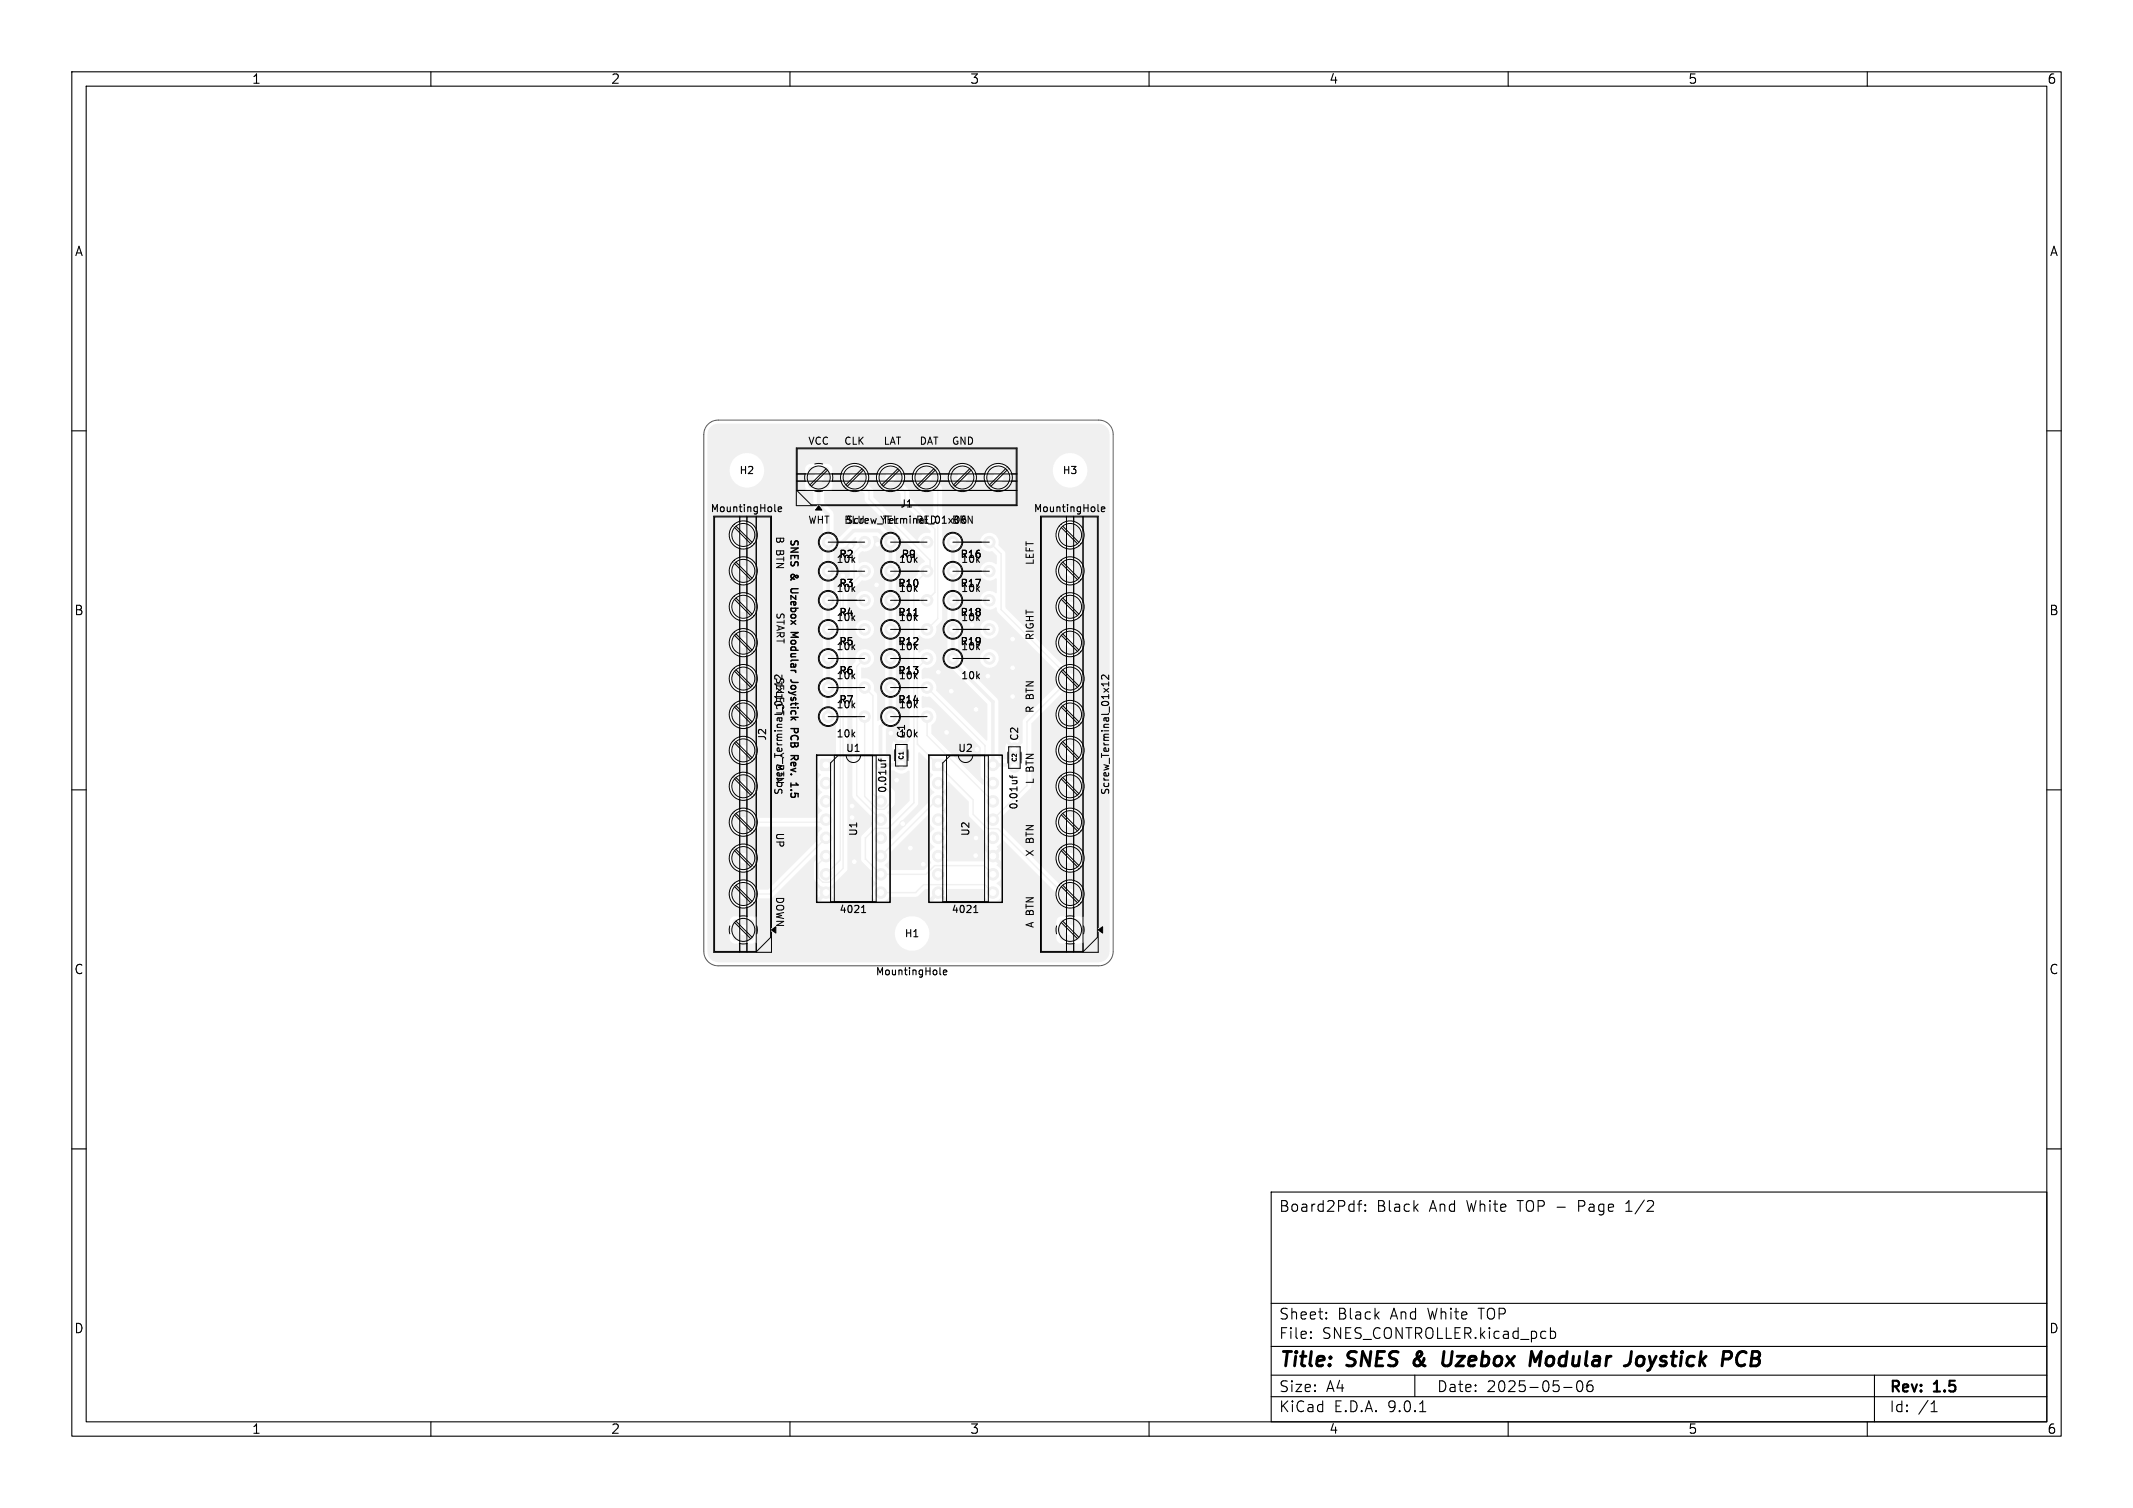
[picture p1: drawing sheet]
<svg xmlns="http://www.w3.org/2000/svg" width="297mm" height="210mm" viewBox="0 0 297 210" stroke-linecap="round" stroke-linejoin="round" font-family="sans-serif">
<g fill="#f0f0f0" stroke="#f0f0f0" stroke-width=".14">
<path d="M102.2 128.2l2.4-.1 .2 .1 .1 .2-.1 2.4-.2 .1-2.4-.1-.1-.1z"/>
<path d="M129.9 105.8l.2-.1 1.3 .1v.2v1.2l-.2 .1-1.3-.1-.1-.1z"/>
<path d="M147.7 128.2l2.4-.1 .2 .1 .1 .2-.1 2.4-.2 .1-2.4-.1-.1-2.4z"/>
<path d="M112.7 65.2l.1-.1 2.5 .1 .1 .2-.1 2.4-2.5 .1-.1-.1-.1-2.4z"/>
<path d="M114.3 105.8l.2-.1 1.2 .1 .1 .2-.1 1.2-.1 .1-1.3-.1-.1-.1z"/>
<circle cx="124" cy="75.5" r=".8"/>
<circle cx="129.1" cy="75.5" r=".8"/>
<circle cx="124" cy="83.6" r=".8"/>
<circle cx="129.1" cy="83.6" r=".8"/>
<circle cx="132.7" cy="87.6" r=".8"/>
<circle cx="137.8" cy="87.6" r=".8"/>
<circle cx="103.5" cy="124.5" r="1.4"/>
<circle cx="103.5" cy="119.5" r="1.4"/>
<circle cx="103.5" cy="114.5" r="1.4"/>
<circle cx="103.5" cy="109.5" r="1.4"/>
<circle cx="103.5" cy="104.5" r="1.4"/>
<circle cx="103.5" cy="99.5" r="1.4"/>
<circle cx="103.5" cy="94.5" r="1.4"/>
<circle cx="103.5" cy="89.5" r="1.4"/>
<circle cx="103.5" cy="84.5" r="1.4"/>
<circle cx="103.5" cy="79.5" r="1.4"/>
<circle cx="103.5" cy="74.5" r="1.4"/>
<circle cx="130.6" cy="109.1" r=".8"/>
<circle cx="130.6" cy="111.6" r=".8"/>
<circle cx="130.6" cy="114.1" r=".8"/>
<circle cx="130.6" cy="116.7" r=".8"/>
<circle cx="130.6" cy="119.2" r=".8"/>
<circle cx="130.6" cy="121.8" r=".8"/>
<circle cx="130.6" cy="124.3" r=".8"/>
<circle cx="138.3" cy="124.3" r=".8"/>
<circle cx="138.3" cy="121.8" r=".8"/>
<circle cx="138.3" cy="119.2" r=".8"/>
<circle cx="138.3" cy="116.7" r=".8"/>
<circle cx="138.3" cy="114.1" r=".8"/>
<circle cx="138.3" cy="111.6" r=".8"/>
<circle cx="138.3" cy="109.1" r=".8"/>
<circle cx="138.3" cy="106.5" r=".8"/>
<circle cx="132.7" cy="91.7" r=".8"/>
<circle cx="137.8" cy="91.7" r=".8"/>
<circle cx="115.3" cy="95.7" r=".8"/>
<circle cx="120.4" cy="95.7" r=".8"/>
<circle cx="132.7" cy="75.5" r=".8"/>
<circle cx="137.8" cy="75.5" r=".8"/>
<circle cx="115.3" cy="79.5" r=".8"/>
<circle cx="120.4" cy="79.5" r=".8"/>
<circle cx="149" cy="124.5" r="1.4"/>
<circle cx="149" cy="119.5" r="1.4"/>
<circle cx="149" cy="114.5" r="1.4"/>
<circle cx="149" cy="109.5" r="1.4"/>
<circle cx="149" cy="104.5" r="1.4"/>
<circle cx="149" cy="99.5" r="1.4"/>
<circle cx="149" cy="94.5" r="1.4"/>
<circle cx="149" cy="89.5" r="1.4"/>
<circle cx="149" cy="84.5" r="1.4"/>
<circle cx="149" cy="79.5" r="1.4"/>
<circle cx="149" cy="74.5" r="1.4"/>
<circle cx="115.3" cy="75.5" r=".8"/>
<circle cx="120.4" cy="75.5" r=".8"/>
<circle cx="124" cy="79.5" r=".8"/>
<circle cx="129.1" cy="79.5" r=".8"/>
<circle cx="119" cy="66.5" r="1.4"/>
<circle cx="124" cy="66.5" r="1.4"/>
<circle cx="129" cy="66.5" r="1.4"/>
<circle cx="134" cy="66.5" r="1.4"/>
<circle cx="139" cy="66.5" r="1.4"/>
<circle cx="124" cy="95.7" r=".8"/>
<circle cx="129.1" cy="95.7" r=".8"/>
<circle cx="115.3" cy="99.8" r=".8"/>
<circle cx="120.4" cy="99.8" r=".8"/>
<circle cx="124" cy="87.6" r=".8"/>
<circle cx="129.1" cy="87.6" r=".8"/>
<circle cx="115.3" cy="87.6" r=".8"/>
<circle cx="120.4" cy="87.6" r=".8"/>
<circle cx="115" cy="109.1" r=".8"/>
<circle cx="115" cy="111.6" r=".8"/>
<circle cx="115" cy="114.1" r=".8"/>
<circle cx="115" cy="116.7" r=".8"/>
<circle cx="115" cy="119.2" r=".8"/>
<circle cx="115" cy="121.8" r=".8"/>
<circle cx="115" cy="124.3" r=".8"/>
<circle cx="122.6" cy="124.3" r=".8"/>
<circle cx="122.6" cy="121.8" r=".8"/>
<circle cx="122.6" cy="119.2" r=".8"/>
<circle cx="122.6" cy="116.7" r=".8"/>
<circle cx="122.6" cy="114.1" r=".8"/>
<circle cx="122.6" cy="111.6" r=".8"/>
<circle cx="122.6" cy="109.1" r=".8"/>
<circle cx="122.6" cy="106.5" r=".8"/>
<circle cx="125.5" cy="106.4" r=".8"/>
<circle cx="125.5" cy="103.9" r=".8"/>
<circle cx="141.2" cy="106.7" r=".8"/>
<circle cx="141.3" cy="104.2" r=".8"/>
<circle cx="124" cy="91.7" r=".8"/>
<circle cx="129.1" cy="91.7" r=".8"/>
<circle cx="115.3" cy="91.7" r=".8"/>
<circle cx="120.4" cy="91.7" r=".8"/>
<circle cx="115.3" cy="83.6" r=".8"/>
<circle cx="120.4" cy="83.6" r=".8"/>
<circle cx="132.7" cy="83.6" r=".8"/>
<circle cx="137.8" cy="83.6" r=".8"/>
<circle cx="124" cy="99.8" r=".8"/>
<circle cx="129.1" cy="99.8" r=".8"/>
<circle cx="132.7" cy="79.5" r=".8"/>
<circle cx="137.8" cy="79.5" r=".8"/>
<circle cx="122.2" cy="75.8" r=".4"/>
<circle cx="118.6" cy="113.9" r=".4"/>
<circle cx="118.6" cy="112.2" r=".4"/>
<circle cx="131.8" cy="102" r=".4"/>
<circle cx="128.6" cy="120.4" r=".4"/>
<circle cx="117.4" cy="80.2" r=".4"/>
<circle cx="126.7" cy="118.1" r=".4"/>
<circle cx="118.5" cy="76" r=".4"/>
<circle cx="135.8" cy="119.2" r=".4"/>
<circle cx="125.7" cy="114.7" r=".4"/>
<circle cx="124.9" cy="108.7" r=".4"/>
<circle cx="141" cy="97" r=".4"/>
<circle cx="135.9" cy="116.7" r=".4"/>
<circle cx="141" cy="93" r=".4"/>
<circle cx="136.1" cy="104.4" r=".4"/>
<circle cx="118.9" cy="120" r=".4"/>
<circle cx="137.6" cy="94.1" r=".4"/>
<circle cx="124" cy="102.1" r=".4"/>
<circle cx="135.9" cy="98.8" r=".4"/>
<circle cx="130.6" cy="93.6" r=".4"/>
<circle cx="135.3" cy="87.1" r=".4"/>
<circle cx="132.5" cy="96.3" r=".4"/>
<circle cx="141" cy="89" r=".4"/>
<circle cx="122.1" cy="81.4" r=".4"/>
</g>
<path d="M114 66.5v3.9l1.3 1.3v28.1M115.3 75.5h2l1.6-1.6h3.5l1.6 1.6v24.3l-1.4 1.4v5.3M132.7 75.5v16.7l5.6 5.6v8.7l2.4 .1M125.2 106.4l-.1 .1h-2.5" fill="none" stroke="#f0f0f0" stroke-width=".5"/>
<g fill="none" stroke="#f0f0f0" stroke-width=".2">
<path d="M119 66.5l2 2v1l8.5 8.5v1.1l-2.3 2.3v30.4l-3.5 3.6h-1.9l-1.3 1.3v2.9l2.1 2.2h6.3l1.2-1.2h6.9l1.3 1.2M120.4 75.5l-1.5 1.5v3.5l-1.9 1.9v37.4l-2 2M120.4 79.6l-3 3v38.3l-1.9 2h-.9l-.7-.7v-1.9l1.1-1.1M124 66.5l2 2v1l4.2 4.2v8.8l-1.1 1.1M129 66.5l1.6 1.6v18.1l-1.5 1.5M137.8 75.5l1.6 1.6v7.8l9.6 9.6-6 6v8.9l-4.7 4.7M120.4 99.8v11.1l1.8 1.8h.9l.9-.9v-1.4M120.4 95.8l1.1 1.1v13.6l1.1 1.1M120.4 91.7l-1.1 1.1v18l3.3 3.3M129.1 91.7l-1.3 1.3v10.6l7.7 7.8v2l2 2h1.4l9.1 9.1h1M129.1 95.8l8.1 8v4.2l1.1 1.1M129.1 99.8v2.6l9.2 9.2"/>
<path d="M115 106.5h.1M115 114.1l-.3 .4h-11.2M115 116.7l-7.8 7.8h-3.7M130.6 111.6h-.3l-7.7 7.6M122.6 124.3h4.9l1.1-1.1h8.6l1.1 1.1"/>
</g>
<g fill="#f0f0f0">
<path d="M123.9 118.8l5.4-5.4 .1 .1a1.56 1.56 0 0 0 .7 1.9 1.42 1.42 0 0 0-.8 1.3 1.42 1.42 0 0 0 .8 1.3 1.35 1.35 0 0 0-.4 2.1l-1.1 1.1h-4.7l-.7-.7a1.59 1.59 0 0 0 .7-1.7z"/>
<path d="M132 108.9h.1l2.8 2.7v2l2.2 2.3a1.46 1.46 0 0 0 .6 2.1l-.2 .1 .7 .7-.2 .1-.1 .3-.7-.7a1.74 1.74 0 0 0-.1 1.3l-.1 .1h-5.1h-.1a1.5 1.5 0 0 0-.6-2 1.42 1.42 0 0 0 .7-1.2 1.42 1.42 0 0 0-.7-1.3 1.42 1.42 0 0 0 .7-1.3 1.42 1.42 0 0 0-.7-1.2 1.42 1.42 0 0 0 .7-1.3 1.42 1.42 0 0 0-.7-1.3v-.1a1.37 1.37 0 0 0 .8-1.3z"/>
<path d="M127.9 104.8h.2l1.2 1.2v1.1a.94 .94 0 0 0 .6 .8 1.44 1.44 0 0 0 .2 2.4v.1a1.45 1.45 0 0 0-.8 1.3l-5.2 5.2-.2-.1-.1-.6a.22 .22 0 0 1 0-.2 .22 .22 0 0 1 .3-.2l3.7-3.8z"/>
<path d="M123.2 107.7l.5-.4h.7a1.49 1.49 0 0 0 2.2 0v.1v4.2l-2.5 2.5-.1-.1-.2-.4-.3-.4 1.1-1.2v-1.7l-.1-.2-.6-.6a1.62 1.62 0 0 0-.7-1.7z"/>
<path d="M128.4 97h1.1l7 7 .1 3.9a.92 .92 0 0 0 .4 .8l-.1 .5-.1 .1-7.1-7.1v-1.2a1.37 1.37 0 0 0 .5-1.8 1.37 1.37 0 0 0-1.8-.6z"/>
<path d="M141.6 104.3l.8 .8-.1 .8-.5-.3 .2-.3-.7-.6 .3-.2z"/>
<path d="M125.1 74.7l.2-.1 3.5 3.5v.1a1.49 1.49 0 0 0-1 1.8l-1 1-.2 .3v21.8l-.7 .8-.2-.3-.2-.1 .7-.6a1.29 1.29 0 0 0-1.4 0l.7 .6-.2 .1-.2 .3-.7-.7a1.29 1.29 0 0 0 0 1.5l.7-.7 .1 .2 .3 .1-.7 .7 .1 .1v.2l-.5 .4h-.7l-.3-.3v-3.8l.3-.5a1.37 1.37 0 0 0 1.5-.8 1.37 1.37 0 0 0-.4-1.6v-1.8a1.42 1.42 0 0 0 0-2.3v-1.8a1.42 1.42 0 0 0 0-2.2v-1.8a1.42 1.42 0 0 0 0-2.3v-1.8a1.42 1.42 0 0 0 0-2.2v-1.8a1.42 1.42 0 0 0 0-2.3v-1.8a1.52 1.52 0 0 0 .3-1.9z"/>
<path d="M125.5 104.3l.3-.1 .1-.2 .7 .7v.8h-.2l-.3-.3 .1-.2z"/>
<path d="M131.2 83.9h.2l.2 .4 .3 .4v1.8a1.42 1.42 0 0 0 0 2.3v1.8a1.36 1.36 0 0 0-.5 1.4 1.36 1.36 0 0 0 1 1l5.1 5.1v5h-.2l-6.9-6.9a1.41 1.41 0 0 0-.5-1.5 1.41 1.41 0 0 0-1.5-.1v-1.3l.2-.3a1.35 1.35 0 0 0 1.7-1.7 1.35 1.35 0 0 0-2.4-.4v-.1v-2.2l.1-.2a1.36 1.36 0 0 0 1.7 .4 1.36 1.36 0 0 0 .7-1.6l.7-.7 .1-.3z"/>
<path d="M116.1 76.5l.3-.2 1.2-.1 1.4-1.4h.2l-.1 1.1-.7 .7-.1 .3v3.3l-1.8 1.8-.1 .5a.16 .16 0 0 1-.2 .1 .16 .16 0 0 1-.1-.1v-1.8a1.42 1.42 0 0 0 0-2.3z"/>
<path d="M99 59.4l.4-.3 .6-.1h53a1.5 1.5 0 0 1 1.5 1.5v72a1.5 1.5 0 0 1-1.5 1.5h-53a1.5 1.5 0 0 1-1.5-1.5v-4.2h3.1v1h1.3v.5h-1.3l.1 1.2 .2 .2 .4 .2h.9v-1.3h.5v1.3l1.3-.1 .2-.2 .2-.3v-.9h19.2a2.4 2.4 0 0 0 3.3 2.3 2.4 2.4 0 0 0 .8-3.9h18.4v1h1.3v.5h-1.3v1l.3 .4 .3 .2h1v-1.3h.6v1.3l1.2-.1 .2-.2 .2-.3v-1h-1.3v-.5h1.3l-.1-1.3-.2-.2-.3-.2h-1v1.3h-.6v-1.3l-1.2 .1-.2 .2-.2 .4h-18.4a2.4 2.4 0 0 0-2.6-.5 2.4 2.4 0 0 0-1.5 2.1h-19.2v-.1h-1.3v-.5h1.3l-.1-1.3-.2-.2-.3-.2h-1.1v1.3h-.5v-1.3l-1.2 .1-.2 .2-.2 .4h-3.1v-8.9h3.1l.1 .7 .3 .6 .9-1 .4 .4-1 .9 .1 .1a1.89 1.89 0 0 0 2.3-.1l-1-.9 .4-.4 .9 1 .1-.1a1.89 1.89 0 0 0-.1-2.3l-.9 1-.4-.4 1-.9-.1-.1a1.89 1.89 0 0 0-2.3 .1l1 .9-.4 .4-.9-1-.3 .6-.1 .5h-3.1v-5h3.1v.2a1.92 1.92 0 0 0 1.7 1.8 1.92 1.92 0 0 0 2-1.3h8.8l.4 .2-.1 .2a1.47 1.47 0 0 0-.7 1.6l-6.7 6.8h-1.6l-.1-.1a1.91 1.91 0 0 0-3-.8 1.91 1.91 0 0 0 .1 3.1 1.91 1.91 0 0 0 2.9-1h2l.3-.1 6-6 .1 .1 .1 .5-.5 .6 .1 2.2 .8 .9 .3 .2 .5 .4-.2 .1-.2 .3-.7-.7a1.29 1.29 0 0 0 0 1.4l.7-.7 .1 .2 .3 .2-.7 .7a1.29 1.29 0 0 0 1.4 0l-.6-.7 .2-.1 .1-.3 .7 .7a1.29 1.29 0 0 0 0-1.4l-.7 .7-.1-.2-.2-.2 .4-.4 .3-.2 2.1-2 .1-.3v-33.5h1.1a1.3 1.3 0 0 0 1.8 1.4 1.3 1.3 0 0 0 .3-2.2 1.3 1.3 0 0 0-2.1 .6v.2h-1.1v-4h1.1a1.3 1.3 0 0 0 1.8 1.3 1.3 1.3 0 0 0 .3-2.2 1.3 1.3 0 0 0-2.1 .7v.2h-1.1v-.7l2-2a1.31 1.31 0 0 0 1.7-1.4 1.31 1.31 0 0 0-2-1l-.2-.1v-1l.5-.5a1.33 1.33 0 0 0 1.5-.5 1.33 1.33 0 0 0 0-1.5l.1-.2 .5 .1 .6 .6a1.49 1.49 0 0 0 .5 1.3v1.9a1.38 1.38 0 0 0 0 2.2v1.8a1.37 1.37 0 0 0 0 2.2v1.9a1.37 1.37 0 0 0 0 2.2v1.8a1.38 1.38 0 0 0 0 2.2v1.9a1.37 1.37 0 0 0 0 2.2v1.8a1.55 1.55 0 0 0-.5 1.4l-.4 .3h-.1l-.1-3.6-.1-.3-.3-.3a1.43 1.43 0 0 0-1.8-1.7v-1.4l.1-.1a1.32 1.32 0 0 0 1.7-1.2 1.32 1.32 0 0 0-1.5-1.4 1.32 1.32 0 0 0-1.1 1.7l-.4 .6v18.2l.1 .3 2.6 2.6-.1 .4 .2 .7-1.5 1.4-.1 .3v3.3l1.5 1.5a1.51 1.51 0 0 0 .7 1.6 1.35 1.35 0 0 0-.4 2.2 1.35 1.35 0 0 0 2.2-.3h3.7l.3-.1 .9-1h.5l.1 .1-.1 .5 .3 .6 .6-.7 .2 .3 .2 .1-.7 .7a1.29 1.29 0 0 0 1.5 0l-.7-.7 .3-.2v-.2l.7 .7 .2-.4v-.7l.1-.1h4.9l.1 .1a1.31 1.31 0 0 0 .8 1.6 1.31 1.31 0 0 0 1.7-.7 1.31 1.31 0 0 0-.7-1.7v-.1a1.33 1.33 0 0 0 .8-1.2 1.33 1.33 0 0 0-.8-1.2v-.2l.2-.1-.7-.7 .2-.1 .2-.2 .6 .6a1.29 1.29 0 0 0 0-1.4l-.6 .7-.2-.3-.2-.1 .7-.7-.2-.1v-.2a1.38 1.38 0 0 0 .7-.8h.2l7.4 7.4a1.92 1.92 0 0 0 2.3 2 1.92 1.92 0 0 0 1.3-2.8 1.92 1.92 0 0 0-3.1-.4l-3.8-3.8h3.3l.1 .7 .3 .6 .9-1 .4 .4-1 .9 .1 .1a1.89 1.89 0 0 0 2.3-.1l-1-.9 .4-.4 .9 1 .1-.1a1.89 1.89 0 0 0-.1-2.3l-.9 1-.4-.4 1-.9-.1-.1a1.89 1.89 0 0 0-2.3 .1l1 .9-.4 .4-.9-1-.3 .6-.1 .5h-3.3l-4.5-4.5 .2-.5h7.6a1.9 1.9 0 0 0 2.7 1.8 1.9 1.9 0 0 0 .4-3.2 1.9 1.9 0 0 0-3.1 1.1v.3h-7.6v-.6l4-4 .1-.4h3.5l.1 .7 .3 .6 .9-1 .4 .4-1 .9a1.88 1.88 0 0 0 2.4 0l-1-.9 .4-.4 .9 1 .1-.1a1.89 1.89 0 0 0-.1-2.3l-.9 1-.4-.4 1-.9-.1-.1a1.89 1.89 0 0 0-2.3 .1l1 .9-.4 .4-.9-1-.3 .6-.1 .5h-3.5v-5h3.5a1.9 1.9 0 0 0 2.7 1.8 1.9 1.9 0 0 0 .4-3.2 1.9 1.9 0 0 0-3.1 1.1v.3h-3.5v-3.6l1.4-1.4h2.1l.1 .7 .3 .6 .9-1 .4 .4-1 .9a1.88 1.88 0 0 0 2.4 0l-1-.9 .4-.4 .9 1 .1-.1a1.89 1.89 0 0 0-.1-2.3l-.9 1-.4-.4 1-.9-.1-.1a1.89 1.89 0 0 0-2.3 .1l1 .9-.4 .4-.9-1-.3 .6-.1 .5h-2.1l3.1-3.1 .1-.1a1.91 1.91 0 0 0 2.7-1.7 1.91 1.91 0 0 0-2.7-1.7l-3.5-3.4h2.4l.1 .7 .3 .6 .9-1 .4 .4-1 .9 .1 .1a1.89 1.89 0 0 0 2.3-.1l-1-.9 .4-.4 .9 1 .1-.1a1.89 1.89 0 0 0-.1-2.3l-.9 1-.4-.4 1-.9-.1-.1a1.89 1.89 0 0 0-2.3 .1l1 .9-.4 .4-.9-1-.3 .6-.1 .5h-2.4l-4.7-4.7v-.3h7.1v.2a1.9 1.9 0 0 0 2.9 1.5 1.9 1.9 0 0 0 0-3.2 1.9 1.9 0 0 0-2.9 1.5h-7.1v-5h7.1l.1 .7 .3 .6 .9-1 .4 .4-1 .9a1.88 1.88 0 0 0 2.4 0l-1-.9 .4-.4 .9 1 .1-.1a1.89 1.89 0 0 0-.1-2.3l-.9 1-.4-.4 1-.9-.1-.1a1.89 1.89 0 0 0-2.3 .1l1 .9-.4 .4-.9-1-.3 .6-.1 .5h-7.1v-2.5l-.9-1-.1-.1a1.31 1.31 0 0 0-.6-1.4h8.7v.2a1.9 1.9 0 0 0 2.9 1.5 1.9 1.9 0 0 0 0-3.2 1.9 1.9 0 0 0-2.9 1.5h-8.7a1.32 1.32 0 0 0-1.9 1 1.32 1.32 0 0 0 1.7 1.4l.6 .6-.1 1.2a1.35 1.35 0 0 0-1.7-.1 1.35 1.35 0 0 0-.4 1.7 1.34 1.34 0 0 0 2.1 .3l.1 .1-.1 2a1.35 1.35 0 0 0-1.7 0 1.35 1.35 0 0 0-.4 1.7 1.42 1.42 0 0 0 2.1 .3l.2 .7 8.3 8.3 .1 .1a2.78 2.78 0 0 0-.1 1.7l-4.7 4.7-.1 .3v3l-.8 .8v-.2l-.3-.1 .7-.7a1.29 1.29 0 0 0-1.5 0l.7 .7h-.2l-.1 .3-.8-.6a1.29 1.29 0 0 0 .1 1.4l.7-.7v.2l.3 .2-.7 .6 .2 .2-.3 .2-1 .1-.4-.4v-7.7l-.1-.3-5-5.1 .1-.7h2.5a1.3 1.3 0 0 0 1.8 1.3 1.3 1.3 0 0 0 .3-2.2 1.3 1.3 0 0 0-2.1 .7v.2h-2.5l-.2-.6-.4-.4 .1-1.9a1.36 1.36 0 0 0 .5-1.2h2.5v.3a1.3 1.3 0 0 0 1.9 1 1.3 1.3 0 0 0 0-2.3 1.3 1.3 0 0 0-1.9 1h-2.5l-.2-.5-.4-.4v-1.9a1.42 1.42 0 0 0 0-2.2l.1-1.9a1.38 1.38 0 0 0-.1-2.2l.1-1.8a1.31 1.31 0 0 0-.1-2.2 1.31 1.31 0 0 0-2 .8h-.2v-.1v-7.1l-.5-.6 .2-1h1.2l.1 .7 .3 .6 .9-1 .4 .4-1 .9a1.88 1.88 0 0 0 2.4 0l-1-.9 .4-.4 .9 1 .3-.6 .1-.7h1.2l.1 .7 .3 .6 .9-1 .4 .4-1 .9 .1 .1a1.89 1.89 0 0 0 2.3-.1l-1-.9 .4-.4 .9 1 .1-.1a1.89 1.89 0 0 0-.1-2.2h6.1v.2a2.4 2.4 0 0 0 3.6 2 2.4 2.4 0 0 0 0-4.2 2.4 2.4 0 0 0-3.6 2l-6.1-.1-.9 1-.4-.4 1-.9-.1-.1a1.89 1.89 0 0 0-2.3 .1l1 .9-.4 .4-.9-1-.3 .6-.1 .5h-1.2l-.1-.5-.3-.6-.9 1-.4-.4 1-.9-.1-.1a1.89 1.89 0 0 0-2.3 .1l1 .9-.4 .4-.9-1-.3 .6-.1 .5h-1.2v-.3a1.91 1.91 0 0 0-2.5-1.4 1.91 1.91 0 0 0-1.2 2.6 1.91 1.91 0 0 0 2.7 .9l.1 .2v3.9l-.2 .2-3.2-3.2v-1l-.9-1a1.91 1.91 0 0 0-1.5-2.7 1.91 1.91 0 0 0-2.1 2.3 1.91 1.91 0 0 0 2.7 1.3l.6 .6v.8l.1 .3 4 4 .1 .3h-.2a1.3 1.3 0 0 0-1.6 1l-.2 .1-6-6v-1l-.9-.9a1.91 1.91 0 0 0-1.4-2.8 1.91 1.91 0 0 0-2.2 2.2 1.91 1.91 0 0 0 2.7 1.4l.6 .6v.8l.1 .3 4.4 4.3v.2l-1.1-.2-1.2-1-3.8-.1-.4 .2-1.4 1.4h-.6l-.3-.3-.1-2.9-.1-.3-1.1-1.2v-1.5a1.06 1.06 0 0 0 1.1-.7v-2.5a.74 .74 0 0 0-.7-.7h-2.4l-.5 .3-.2 .4v2.5a.87 .87 0 0 0 1.1 .6l.1 2.2 .1 .2 1.2 1.2-.1 2.4a1.37 1.37 0 0 0 .1 2.2l-.1 1.9a1.38 1.38 0 0 0 .1 2.2l-.1 1.8a1.37 1.37 0 0 0 .1 2.2l-.1 1.9a1.37 1.37 0 0 0 .1 2.2l-.1 1.8a1.38 1.38 0 0 0 .1 2.2l-.1 1.9a1.37 1.37 0 0 0 .1 2.2l-.1 1.8a1.34 1.34 0 0 0-.1 2 1.34 1.34 0 0 0 1.9 0l.1 .2v4.6l-.1 .1-.6-.4h-1.3l-.5 .3-.2 .4v1.3l.2 .3 .4 .4a1.44 1.44 0 0 0 .2 2.4 1.42 1.42 0 0 0-.8 1.3 1.42 1.42 0 0 0 .8 1.3l-.5 .4-.4 .6h-8.2l-.1-.1a1.9 1.9 0 0 0-2.1-1.2 1.9 1.9 0 0 0-1.6 1.8h-3.1v-5h3.1l.1 .7 .3 .6 .9-1 .4 .4-1 .9a1.88 1.88 0 0 0 2.4 0l-1-.9 .4-.4 .9 1 .1-.1a1.89 1.89 0 0 0-.1-2.3l-.9 1-.4-.4 1-.9-.1-.1a1.89 1.89 0 0 0-2.3 .1l1 .9-.4 .4-.9-1-.3 .6-.1 .5h-3.1v-5h3.1v.2a1.9 1.9 0 0 0 2.9 1.5 1.9 1.9 0 0 0 0-3.2 1.9 1.9 0 0 0-2.9 1.5h-3.1v-5h3.1l.1 .7 .3 .6 .9-1 .4 .4-1 .9a1.88 1.88 0 0 0 2.4 0l-1-.9 .4-.4 .9 1 .1-.1a1.89 1.89 0 0 0-.1-2.3l-.9 1-.4-.4 1-.9-.1-.1a1.89 1.89 0 0 0-2.3 .1l1 .9-.4 .4-.9-1-.3 .6-.1 .5h-3.1v-5h3.1v.2a1.9 1.9 0 0 0 2.9 1.5 1.9 1.9 0 0 0 0-3.2 1.9 1.9 0 0 0-2.9 1.5h-3.1v-5h3.1l.1 .7 .3 .6 .9-1 .4 .4-1 .9a1.88 1.88 0 0 0 2.4 0l-1-.9 .4-.4 .9 1 .1-.1a1.89 1.89 0 0 0-.1-2.3l-.9 1-.4-.4 1-.9-.1-.1a1.89 1.89 0 0 0-2.3 .1l1 .9-.4 .4-.9-1-.3 .6-.1 .5h-3.1v-5h3.1v.2a1.9 1.9 0 0 0 2.9 1.5 1.9 1.9 0 0 0 0-3.2 1.9 1.9 0 0 0-2.9 1.5h-3.1v-5h3.1l.1 .7 .3 .6 .9-1 .4 .4-1 .9a1.88 1.88 0 0 0 2.4 0l-1-.9 .4-.4 .9 1 .1-.1a1.89 1.89 0 0 0-.1-2.3l-.9 1-.4-.4 1-.9-.1-.1a1.89 1.89 0 0 0-2.3 .1l1 .9-.4 .4-.9-1-.3 .6-.1 .5h-3.1v-5h3.1v.2a1.9 1.9 0 0 0 2.9 1.5 1.9 1.9 0 0 0 0-3.2 1.9 1.9 0 0 0-2.9 1.5h-3.1v-9h3.1v.2a2.4 2.4 0 0 0 3.6 2 2.4 2.4 0 0 0 0-4.2 2.4 2.4 0 0 0-3.6 2h-3.1v-5.1l.1-.4z"/>
</g>
<g fill="#fff" stroke="#fff" stroke-width=".14">
<circle cx="122.2" cy="75.8" r=".25"/>
<circle cx="118.7" cy="113.8" r=".25"/>
<circle cx="118.6" cy="112.2" r=".25"/>
<circle cx="131.8" cy="102" r=".25"/>
<circle cx="128.5" cy="120.4" r=".25"/>
<circle cx="117.4" cy="80.2" r=".25"/>
<circle cx="126.7" cy="118.1" r=".25"/>
<circle cx="118.4" cy="76.1" r=".25"/>
<circle cx="135.8" cy="119.1" r=".25"/>
<circle cx="125.7" cy="114.7" r=".25"/>
<circle cx="124.8" cy="108.7" r=".25"/>
<circle cx="141" cy="97" r=".25"/>
<circle cx="135.9" cy="116.7" r=".25"/>
<circle cx="141" cy="93" r=".25"/>
<circle cx="136" cy="104.4" r=".25"/>
<circle cx="118.9" cy="120" r=".25"/>
<circle cx="137.5" cy="94.2" r=".25"/>
<circle cx="124.1" cy="102.1" r=".25"/>
<circle cx="135.9" cy="98.8" r=".25"/>
<circle cx="130.6" cy="93.6" r=".25"/>
<circle cx="135.4" cy="87" r=".25"/>
<circle cx="132.4" cy="96.3" r=".25"/>
<circle cx="141" cy="89" r=".25"/>
<circle cx="122.1" cy="81.4" r=".25"/>
<circle cx="124" cy="75.5" r=".4"/>
<circle cx="129.1" cy="75.5" r=".4"/>
<circle cx="124" cy="83.6" r=".4"/>
<circle cx="129.1" cy="83.6" r=".4"/>
<circle cx="132.7" cy="87.7" r=".4"/>
<circle cx="137.8" cy="87.7" r=".4"/>
<circle cx="103.5" cy="129.5" r=".65"/>
<circle cx="103.5" cy="124.5" r=".65"/>
<circle cx="103.5" cy="119.5" r=".65"/>
<circle cx="103.5" cy="114.5" r=".65"/>
<circle cx="103.5" cy="109.5" r=".65"/>
<circle cx="103.5" cy="104.5" r=".65"/>
<circle cx="103.5" cy="99.5" r=".65"/>
<circle cx="103.5" cy="94.5" r=".65"/>
<circle cx="103.5" cy="89.5" r=".65"/>
<circle cx="103.5" cy="84.5" r=".65"/>
<circle cx="103.5" cy="79.5" r=".65"/>
<circle cx="103.5" cy="74.5" r=".65"/>
<circle cx="130.6" cy="106.5" r=".4"/>
<circle cx="130.6" cy="109.1" r=".4"/>
<circle cx="130.6" cy="111.6" r=".4"/>
<circle cx="130.6" cy="114.1" r=".4"/>
<circle cx="130.6" cy="116.7" r=".4"/>
<circle cx="130.6" cy="119.2" r=".4"/>
<circle cx="130.6" cy="121.8" r=".4"/>
<circle cx="130.6" cy="124.3" r=".4"/>
<circle cx="138.3" cy="124.3" r=".4"/>
<circle cx="138.3" cy="121.8" r=".4"/>
<circle cx="138.3" cy="119.2" r=".4"/>
<circle cx="138.3" cy="116.7" r=".4"/>
<circle cx="138.3" cy="114.1" r=".4"/>
<circle cx="138.3" cy="111.6" r=".4"/>
<circle cx="138.3" cy="109.1" r=".4"/>
<circle cx="138.3" cy="106.5" r=".4"/>
<circle cx="132.7" cy="91.7" r=".4"/>
<circle cx="137.8" cy="91.7" r=".4"/>
<circle cx="104" cy="65.5" r="2.15"/>
<circle cx="115.3" cy="95.8" r=".4"/>
<circle cx="120.4" cy="95.8" r=".4"/>
<circle cx="132.7" cy="75.5" r=".4"/>
<circle cx="137.8" cy="75.5" r=".4"/>
<circle cx="127" cy="130" r="2.15"/>
<circle cx="115.3" cy="79.6" r=".4"/>
<circle cx="120.4" cy="79.6" r=".4"/>
<circle cx="149" cy="129.5" r=".65"/>
<circle cx="149" cy="124.5" r=".65"/>
<circle cx="149" cy="119.5" r=".65"/>
<circle cx="149" cy="114.5" r=".65"/>
<circle cx="149" cy="109.5" r=".65"/>
<circle cx="149" cy="104.5" r=".65"/>
<circle cx="149" cy="99.5" r=".65"/>
<circle cx="149" cy="94.5" r=".65"/>
<circle cx="149" cy="89.5" r=".65"/>
<circle cx="149" cy="84.5" r=".65"/>
<circle cx="149" cy="79.5" r=".65"/>
<circle cx="149" cy="74.5" r=".65"/>
<circle cx="115.3" cy="75.5" r=".4"/>
<circle cx="120.4" cy="75.5" r=".4"/>
<circle cx="124" cy="79.6" r=".4"/>
<circle cx="129.1" cy="79.6" r=".4"/>
<circle cx="114" cy="66.5" r=".65"/>
<circle cx="119" cy="66.5" r=".65"/>
<circle cx="124" cy="66.5" r=".65"/>
<circle cx="129" cy="66.5" r=".65"/>
<circle cx="134" cy="66.5" r=".65"/>
<circle cx="139" cy="66.5" r=".65"/>
<circle cx="124" cy="95.8" r=".4"/>
<circle cx="129.1" cy="95.8" r=".4"/>
<circle cx="149" cy="65.5" r="2.15"/>
<circle cx="115.3" cy="99.8" r=".4"/>
<circle cx="120.4" cy="99.8" r=".4"/>
<circle cx="124" cy="87.7" r=".4"/>
<circle cx="129.1" cy="87.7" r=".4"/>
<circle cx="115.3" cy="87.7" r=".4"/>
<circle cx="120.4" cy="87.7" r=".4"/>
<circle cx="115" cy="106.5" r=".4"/>
<circle cx="115" cy="109.1" r=".4"/>
<circle cx="115" cy="111.6" r=".4"/>
<circle cx="115" cy="114.1" r=".4"/>
<circle cx="115" cy="116.7" r=".4"/>
<circle cx="115" cy="119.2" r=".4"/>
<circle cx="115" cy="121.8" r=".4"/>
<circle cx="115" cy="124.3" r=".4"/>
<circle cx="122.6" cy="124.3" r=".4"/>
<circle cx="122.6" cy="121.8" r=".4"/>
<circle cx="122.6" cy="119.2" r=".4"/>
<circle cx="122.6" cy="116.7" r=".4"/>
<circle cx="122.6" cy="114.1" r=".4"/>
<circle cx="122.6" cy="111.6" r=".4"/>
<circle cx="122.6" cy="106.5" r=".4"/>
<circle cx="125.5" cy="106.4" r=".4"/>
<circle cx="125.5" cy="103.9" r=".4"/>
<circle cx="141.3" cy="106.8" r=".4"/>
<circle cx="141.3" cy="104.2" r=".4"/>
<circle cx="124" cy="91.7" r=".4"/>
<circle cx="129.1" cy="91.7" r=".4"/>
<circle cx="115.3" cy="91.7" r=".4"/>
<circle cx="120.4" cy="91.7" r=".4"/>
<circle cx="115.3" cy="83.6" r=".4"/>
<circle cx="120.4" cy="83.6" r=".4"/>
<circle cx="132.7" cy="83.6" r=".4"/>
<circle cx="137.8" cy="83.6" r=".4"/>
<circle cx="124" cy="99.8" r=".4"/>
<circle cx="129.1" cy="99.8" r=".4"/>
<circle cx="132.7" cy="79.6" r=".4"/>
<circle cx="137.8" cy="79.6" r=".4"/>
</g>
<path d="M110.1 88.1h1l-.7 .3 .7 .4M110.1 94.8l.3 .2h.7M110.2 95.6l.1-.1 .5 .1M111.1 82h-.9M110.1 102.8a.54 .54 0 0 1 .5-.4 .54 .54 0 0 1 .5 .4M110.1 106.3l.1 .3M110.2 110.5l-.1 .3 .2 .2 .4-.1v-.4M110.5 106.2l.1 .5 .2-.1v-.3M111.1 110.5v.5" fill="none" stroke="#000" stroke-width=".2"/>
<g fill="none" stroke="#000" stroke-width=".15">
<path d="M10 10h277v190h-277zM12 12h273v186h-273zM60 10v2M110 10v2M160 10v2M210 10v2M260 10v2M10 60h2M107.9 70.3v.8l.1 .2M108.4 70.9l.4-.1v-.2h-.3l-.1 .1v.5h.4M152.9 70.3v.8l.1 .2M153.4 70.9l.4-.1v-.2h-.3l-.1 .1v.5h.4"/>
<path d="M285 60h2M127.2 85.7h.6M154.4 94v.6l-.7-.6-.3 .2 .1 .4M154.4 95v.5M154.4 95.3h-1l.3 .2M10 110h2M122.3 105.7l.2 .2h.8M122.7 105.7v.4M140.6 108l.1 .2h.9M140.9 108v.4M285 110h2M120 127.1h.5"/>
<path d="M120.1 126.3l.2-.2v1M130.9 134.8v.8l.1 .2M131.4 135.4l.4-.1v-.2h-.3l-.1 .1v.5h.4M135.6 127.1h.6M135.7 126.3l.2-.2v1M10 160h2M177 166h108v32h-108zM189 167.7h.6M189.6 167.2l-.3 .1-.1 .1v1.3M190.1 168.6h.1l-.1 .1M190.1 168.6h-.1l.1 .1M190.1 167.8v.1"/>
<path d="M190.1 168.6v.1M190.1 167.8h.1l-.1 .1M190.1 167.8h-.1l.1 .1M226.4 168.7h.8M226.7 167.4l-.3 .2M285 160h2M60 198v2M110 198v2M160 198v2M177 194.5h108M177 191.5h108M177 187.5h108"/>
<path d="M177 181.5h108M182.5 186.3h.1l-.1 .1M182.5 186.3v.1M182.5 185.5v.1M182.5 185.5h.1l-.1 .1M184.7 183.6v.1M184.7 183.6h-.1l.1 .1M184.7 182.8v.1M184.7 182.8h-.1l.1 .1M197 191.5v3M197.7 196.6h.8M210 198v2"/>
<path d="M215.9 184.9v1.5M215.9 185.5l.4-.1 .3 .3v.4l-.1 .2-.2 .1-.4-.1M217.7 193.2h1.2M219.7 192.4a.36 .36 0 0 1 .6 .2 .77 .77 0 0 1-.4 1.2 1 1 0 0 1-.2-1.4zM221.7 192.3a.59 .59 0 0 0-.7 .6v.6l.1 .2 .4 .1 .2-.1 .1-.5-.1-.3h-.5l-.2 .3M260 198v2M261 191.5v6.5M268.9 196.6h.8M269 195.5l.3-.4v1.5"/>
</g>
<g fill="none" stroke="#000" stroke-width=".14">
<path d="M99.5 72h7.8v58.6l-1.9 1.9h-5.9zM102 73.3h.1M102 78.3h.1M102.3 73v.1M102.3 78v.1M102.3 78.5l2.2 2.2M102.3 73.5l2.2 2.2M102.5 73.3l2.2 2.2M102.5 78.3l2.2 2.2M103 71.9v60.7M104 71.9v60.7M104.7 75.9v.1"/>
<path d="M104.9 75.7h.1M105.3 71.9v60.7M110.9 66h30.7M110.9 67h30.7M110.9 68.3h30.7M111 62.5h30.5v7.8h-28.6l-1.9-1.9zM112.1 65.9l-.1 .6 .1 .6M113.4 68.4l.6 .1 .6-.1M113.4 64.6l.6-.1 .6 .1M113.7 70.4h-2.8v-8h30.7v8h-27.3M115 65.3l-2.2 2.2M115.2 65.5l-2.2 2.2"/>
<path d="M115.3 75.5h5.1M115.3 79.6h5.1M115.9 65.9l.1 .6-.1 .6M117.6 67.7h-.1M117.8 67.9v.1M120 65.3l-2.2 2.2M120.2 65.5l-2.2 2.2M120.2 65v.1M120.5 65.3h-.1M122.6 67.7h-.1M122.8 67.9v.1M124 75.5h5.1"/>
<path d="M124 79.6h5.1M125 65.3l-2.2 2.2M125.2 65.5l-2.2 2.2M125.2 65v.1M125.5 65.3h-.1M127.6 67.7h-.1M127.8 67.9v.1M130 65.3l-2.2 2.2M130.2 65.5l-2.2 2.2M130.2 65v.1M130.5 65.3h-.1M132.6 67.7h-.1"/>
<path d="M132.7 75.5h5.1M132.7 79.6h5.1M132.8 67.9v.1M135 65.3l-2.2 2.2M135.2 65.5l-2.2 2.2M135.2 65v.1M135.5 65.3h-.1M137.6 67.7h-.1M137.8 67.9v.1M140 65.3l-2.2 2.2M140.2 65.5l-2.2 2.2M140.2 65v.1"/>
<path d="M140.5 65.3h-.1M145 72h7.8v58.6l-1.9 1.9h-5.9zM147.5 73.3h.1M147.5 78.3h.1M147.8 73v.1M147.8 78v.1M147.8 73.5l2.2 2.2M147.8 78.5l2.2 2.2M148 73.3l2.2 2.2M148 78.3l2.2 2.2M148.5 71.9v60.7M149.5 71.9v60.7"/>
<path d="M150.2 75.9v.1M150.4 75.7h.1M150.8 71.9v60.7M102 83.3h.1M102 88.3h.1M102 93.3h.1M102 98.3h.1M102.3 83v.1M102.3 88v.1M102.3 93v.1M102.3 98v.1M102.3 83.5l2.2 2.2"/>
<path d="M102.3 88.5l2.2 2.2M102.3 93.5l2.2 2.2M102.3 98.5l2.2 2.2M102.5 83.3l2.2 2.2M102.5 88.3l2.2 2.2M102.5 93.3l2.2 2.2M102.5 98.3l2.2 2.2M104.7 85.9v.1M104.7 90.9v.1M104.7 95.9v.1M104.7 80.9v.1M104.9 80.7h.1"/>
<path d="M104.9 90.7h.1M104.9 95.7h.1M104.9 85.7h.1M115.3 83.6h5.1M115.3 87.7h5.1M115.3 91.7h5.1M115.3 95.8h5.1M115.3 99.8h5.1M124 83.6h5.1M124 87.7h5.1M124 91.7h5.1M124 95.8h5.1"/>
<path d="M124 99.8h5.1M132.7 83.6h5.1M132.7 87.7h5.1M132.7 91.7h5.1M147.5 83.3h.1M147.5 88.3h.1M147.5 93.3h.1M147.5 98.3h.1M147.8 83v.1M147.8 88v.1M147.8 93v.1M147.8 98v.1"/>
<path d="M147.8 98.5l2.2 2.2M147.8 83.5l2.2 2.2M147.8 88.5l2.2 2.2M147.8 93.5l2.2 2.2M148 83.3l2.2 2.2M148 88.3l2.2 2.2M148 93.3l2.2 2.2M148 98.3l2.2 2.2M150.2 80.9v.1M150.2 85.9v.1M150.2 90.9v.1M150.2 95.9v.1"/>
<path d="M150.4 80.7h.1M150.4 90.7h.1M150.4 95.7h.1M150.4 85.7h.1M102 103.3h.1M102 108.3h.1M102 113.3h.1M102 118.3h.1M102.3 103v.1M102.3 108v.1M102.3 113v.1M102.3 118v.1"/>
<path d="M102.3 113.5l2.2 2.2M102.3 103.5l2.2 2.2M102.3 108.5l2.2 2.2M102.3 118.5l2.2 2.2M102.5 118.3l2.2 2.2M102.5 103.3l2.2 2.2M102.5 108.3l2.2 2.2M102.5 113.3l2.2 2.2M104.7 100.9v.1M104.7 105.9v.1M104.7 110.9v.1M104.7 115.9v.1"/>
<path d="M104.9 100.7h.1M104.9 105.7h.1M104.9 110.7h.1M104.9 115.7h.1M113.7 105.1h10.3v20.6h-10.3zM113.7 105.2h10.2v20.4h-10.2zM116.2 105.2h1.6a1 1 0 0 0 1 1 1 1 0 0 0 1-1h1.7v20.4h-5.3zM116.6 105.3h5.4v20.3h-6.4v-19.3zM124.6 104.4v1.5M124.7 103.7h1.6v3h-1.6zM126.4 104.4v1.5M129.3 105.1h10.3v20.6h-10.3z"/>
<path d="M129.4 105.2h10.1v20.4h-10.1zM131.3 106.3l1-1h5.3v20.3h-6.3zM131.8 105.2h1.6a1 1 0 0 0 1 1 1 1 0 0 0 1-1h1.7v20.4h-5.3zM140.3 104.7v1.6M140.5 104h1.5v3h-1.5zM142.2 104.7v1.6M147.5 103.3h.1M147.5 108.3h.1M147.5 113.3h.1M147.5 118.3h.1M147.8 103v.1M147.8 108v.1"/>
<path d="M147.8 113v.1M147.8 118v.1M147.8 113.5l2.2 2.2M147.8 118.5l2.2 2.2M147.8 103.5l2.2 2.2M147.8 108.5l2.2 2.2M148 103.3l2.2 2.2M148 118.3l2.2 2.2M148 108.3l2.2 2.2M148 113.3l2.2 2.2M150.2 105.9v.1M150.2 110.9v.1"/>
<path d="M150.2 100.9v.1M150.2 115.9v.1M150.4 100.7h.1M150.4 110.7h.1M150.4 115.7h.1M150.4 105.7h.1M101.6 128.9l-.1 .6 .1 .6M102 123.3h.1M102.3 123v.1M102.3 123.5l2.2 2.2M102.3 128.5l2.2 2.2M102.5 123.3l2.2 2.2"/>
<path d="M102.5 128.3l2.2 2.2M102.9 131.4l.6 .1 .6-.1M102.9 127.6l.6-.1 .6 .1M104.7 120.9v.1M104.7 125.9v.1M104.9 125.7h.1M104.9 120.7h.1M105.4 128.9l.1 .6-.1 .6M107.4 129.2v-57.3h-8v60.7h8v-2.8M147.1 128.9l-.1 .6 .1 .6M147.5 123.3h.1M147.8 123v.1"/>
<path d="M147.8 123.5l2.2 2.2M147.8 128.5l2.2 2.2M148 123.3l2.2 2.2M148 128.3l2.2 2.2M148.4 131.4l.6 .1 .6-.1M148.4 127.6l.6-.1 .6 .1M150.2 120.9v.1M150.2 125.9v.1M150.4 125.7h.1M150.4 120.7h.1M150.9 128.9l.1 .6-.1 .6M152.9 129.2v-57.3h-8v60.7h8v-2.8"/>
<circle cx="103.5" cy="74.5" r="1.6"/>
<circle cx="103.5" cy="79.5" r="1.6"/>
<circle cx="103.5" cy="74.5" r="1.96"/>
<circle cx="103.5" cy="79.5" r="1.96"/>
<circle cx="114" cy="66.5" r="1.6"/>
<circle cx="115.3" cy="79.5" r="1.25"/>
<circle cx="115.3" cy="75.5" r="1.25"/>
<circle cx="115.3" cy="75.5" r="1.37"/>
<circle cx="115.3" cy="79.5" r="1.37"/>
<circle cx="119" cy="66.5" r="1.96"/>
<circle cx="119" cy="66.5" r="1.6"/>
<circle cx="124" cy="66.5" r="1.96"/>
<circle cx="124" cy="75.5" r="1.37"/>
<circle cx="124" cy="79.5" r="1.37"/>
<circle cx="124" cy="79.5" r="1.25"/>
<circle cx="124" cy="66.5" r="1.6"/>
<circle cx="124" cy="75.5" r="1.25"/>
<circle cx="129" cy="66.5" r="1.96"/>
<circle cx="129" cy="66.5" r="1.6"/>
<circle cx="132.7" cy="79.5" r="1.25"/>
<circle cx="132.7" cy="75.5" r="1.25"/>
<circle cx="132.7" cy="79.5" r="1.37"/>
<circle cx="132.7" cy="75.5" r="1.37"/>
<circle cx="134" cy="66.5" r="1.6"/>
<circle cx="134" cy="66.5" r="1.96"/>
<circle cx="139" cy="66.5" r="1.6"/>
<circle cx="139" cy="66.5" r="1.96"/>
<circle cx="149" cy="74.5" r="1.6"/>
<circle cx="149" cy="79.5" r="1.6"/>
<circle cx="149" cy="79.5" r="1.96"/>
<circle cx="149" cy="74.5" r="1.96"/>
<circle cx="103.5" cy="94.5" r="1.6"/>
<circle cx="103.5" cy="99.5" r="1.6"/>
<circle cx="103.5" cy="89.5" r="1.6"/>
<circle cx="103.5" cy="84.5" r="1.6"/>
<circle cx="103.5" cy="89.5" r="1.96"/>
<circle cx="103.5" cy="84.5" r="1.96"/>
<circle cx="103.5" cy="94.5" r="1.96"/>
<circle cx="103.5" cy="99.5" r="1.96"/>
<circle cx="115.3" cy="83.6" r="1.25"/>
<circle cx="115.3" cy="99.8" r="1.25"/>
<circle cx="115.3" cy="91.7" r="1.25"/>
<circle cx="115.3" cy="95.7" r="1.25"/>
<circle cx="115.3" cy="87.6" r="1.25"/>
<circle cx="115.3" cy="87.6" r="1.37"/>
<circle cx="115.3" cy="99.8" r="1.37"/>
<circle cx="115.3" cy="95.7" r="1.37"/>
<circle cx="115.3" cy="91.7" r="1.37"/>
<circle cx="115.3" cy="83.6" r="1.37"/>
<circle cx="124" cy="87.6" r="1.37"/>
<circle cx="124" cy="99.8" r="1.37"/>
<circle cx="124" cy="91.7" r="1.37"/>
<circle cx="124" cy="95.7" r="1.37"/>
<circle cx="124" cy="83.6" r="1.37"/>
<circle cx="124" cy="83.6" r="1.25"/>
<circle cx="124" cy="99.8" r="1.25"/>
<circle cx="124" cy="87.6" r="1.25"/>
<circle cx="124" cy="95.7" r="1.25"/>
<circle cx="124" cy="91.7" r="1.25"/>
<circle cx="132.7" cy="83.6" r="1.25"/>
<circle cx="132.7" cy="87.6" r="1.25"/>
<circle cx="132.7" cy="91.7" r="1.25"/>
<circle cx="132.7" cy="87.6" r="1.37"/>
<circle cx="132.7" cy="91.7" r="1.37"/>
<circle cx="132.7" cy="83.6" r="1.37"/>
<circle cx="149" cy="84.5" r="1.6"/>
<circle cx="149" cy="94.5" r="1.6"/>
<circle cx="149" cy="89.5" r="1.6"/>
<circle cx="149" cy="99.5" r="1.6"/>
<circle cx="149" cy="84.5" r="1.96"/>
<circle cx="149" cy="94.5" r="1.96"/>
<circle cx="149" cy="89.5" r="1.96"/>
<circle cx="149" cy="99.5" r="1.96"/>
<circle cx="103.5" cy="114.5" r="1.96"/>
<circle cx="103.5" cy="109.5" r="1.96"/>
<circle cx="103.5" cy="119.5" r="1.96"/>
<circle cx="103.5" cy="104.5" r="1.6"/>
<circle cx="103.5" cy="119.5" r="1.6"/>
<circle cx="103.5" cy="114.5" r="1.6"/>
<circle cx="103.5" cy="109.5" r="1.6"/>
<circle cx="103.5" cy="104.5" r="1.96"/>
<circle cx="149" cy="119.5" r="1.6"/>
<circle cx="149" cy="114.5" r="1.6"/>
<circle cx="149" cy="109.5" r="1.6"/>
<circle cx="149" cy="104.5" r="1.6"/>
<circle cx="149" cy="109.5" r="1.96"/>
<circle cx="149" cy="119.5" r="1.96"/>
<circle cx="149" cy="114.5" r="1.96"/>
<circle cx="149" cy="104.5" r="1.96"/>
<circle cx="103.5" cy="124.5" r="1.96"/>
<circle cx="103.5" cy="124.5" r="1.6"/>
<circle cx="103.5" cy="129.5" r="1.6"/>
<circle cx="149" cy="124.5" r="1.6"/>
<circle cx="149" cy="129.5" r="1.6"/>
<circle cx="149" cy="124.5" r="1.96"/>
</g>
<path d="M114 70.4l.4 .6h-.8zM107.4 129.5l.6-.4v.8zM152.9 129.5l.6-.4v.8z" fill="#000" stroke="#000" stroke-width=".14"/>
<path d="M197 189.4a.53 .53 0 0 0 0 .7M201.1 188.2l-.2 1.6 .1 .3a.66 .66 0 0 0 .9-.1M213.3 188.2l.5 1.4 .8-1.4-.3 2M228.9 189.1a.57 .57 0 0 0-1 .2l-.1 .5 .1 .2a.57 .57 0 0 0 1-.2M241.9 189.9a.67 .67 0 0 0 1 .1M243.1 188.4a.73 .73 0 0 0-1.1 .3" fill="none" stroke="#000" stroke-width=".4"/>
<path d="M98.6 59.1a2 2 0 0 1 1.4-.6h53a2 2 0 0 1 2 2v72a2 2 0 0 1-2 2h-53a2 2 0 0 1-2-2v-72a2 2 0 0 1 .6-1.4z" fill="none" stroke="#575757" stroke-width=".14"/>
<g font-size="2.8">
<text x="178" y="190.9">Title:</text>
<text x="187.7" y="190.9">SNES</text>
<text x="197.7" y="190.9">&amp;</text>
<text x="202.5" y="190.9">Uzebox</text>
<text x="215.5" y="190.9">Modular</text>
<text x="229.6" y="190.9">Joystick</text>
<text x="243.8" y="190.9">PCB</text>
</g>
<g font-size="2.1">
<text x="178" y="169">Board2Pdf:</text>
<text x="191.7" y="169">Black</text>
<text x="199.1" y="169">And</text>
<text x="204.4" y="169">White</text>
<text x="211.6" y="169">TOP -</text>
<text x="220.3" y="169">Page</text>
<text x="227.1" y="169">1/2</text>
<text x="178" y="184">Sheet:</text>
<text x="186.2" y="184">Black</text>
<text x="193.7" y="184">And</text>
<text x="199" y="184">White</text>
<text x="206.2" y="184">TOP</text>
<text x="178" y="186.7">File:</text>
<text x="184.1" y="186.7">SNES_CONTROLLER.kicad_pcb</text>
<text x="178" y="196.9">KiCad</text>
<text x="178" y="194.1">Size:</text>
<text x="184.7" y="194.1">A4</text>
<text x="185.7" y="196.9">E.D.A.</text>
<text x="193.3" y="196.9">9.0.1</text>
<text x="200" y="194.1">Date:</text>
<text x="207" y="194.1">2025-05-06</text>
<text x="263" y="194.3">Rev:</text>
<text x="263" y="196.9">Id:</text>
<text x="267.1" y="196.9">/1</text>
<text x="269.4" y="194.3">1.5</text>
</g>
<g font-size="1.8">
<text x="35" y="11.9">1</text>
<text x="85" y="11.9">2</text>
<text x="135" y="11.9">3</text>
<text x="185" y="11.9">4</text>
<text x="235" y="11.9">5</text>
<text x="285" y="11.9">6</text>
<text x="10.3" y="35.9">A</text>
<text x="285.4" y="35.9">A</text>
<text x="10.3" y="85.9">B</text>
<text x="285.3" y="85.9">B</text>
<text x="10.3" y="135.9">C</text>
<text x="285.3" y="135.9">C</text>
<text x="10.3" y="185.9">D</text>
<text x="285.3" y="185.9">D</text>
<text x="35" y="199.9">1</text>
<text x="85" y="199.9">2</text>
<text x="135" y="199.9">3</text>
<text x="185" y="199.9">4</text>
<text x="235" y="199.9">5</text>
<text x="285" y="199.9">6</text>
</g>
<g font-size="1.4">
<text x="112.5" y="62">VCC</text>
<text x="117.5" y="62">CLK</text>
<text x="123" y="62">LAT</text>
<text x="128" y="62">DAT</text>
<text x="132.5" y="62">GND</text>
<text x="98.9" y="71.5">MountingHole</text>
<text x="102.9" y="66.2">H2</text>
<text x="125.3" y="70.9">J1</text>
<text x="143.9" y="71.5">MountingHole</text>
<text x="147.9" y="66.2">H3</text>
<text x="108" y="74.7" transform="rotate(90 108 74.7)">B BTN</text>
<text x="110" y="75" transform="rotate(90 110 75)">SNES</text>
<text x="112.5" y="73">WHT</text>
<text x="116.8" y="77.9">R2</text>
<text x="117.5" y="73">BLU</text>
<text x="117.7" y="73.1">Screw_Terminal_01x06BRN</text>
<text x="122.5" y="73">YEL</text>
<text x="125.4" y="77.9">R9</text>
<text x="127.5" y="73">RED</text>
<text x="133.6" y="77.9">R16</text>
<text x="110" y="80" transform="rotate(90 110 80)">&amp;</text>
<text x="110" y="82.4" transform="rotate(90 110 82.4)">Uzebox</text>
<text x="116.4" y="82.6">10k</text>
<text x="116.4" y="78.6">10k</text>
<text x="116.8" y="82">R3</text>
<text x="125" y="82">R10</text>
<text x="125.1" y="78.6">10k</text>
<text x="125.1" y="82.6">10k</text>
<text x="133.6" y="82">R17</text>
<text x="133.7" y="78.6">10k</text>
<text x="133.7" y="82.6">10k</text>
<text x="144" y="78.7" transform="rotate(-90 144 78.7)">LEFT</text>
<text x="108.1" y="85.3" transform="rotate(90 108.1 85.3)">START</text>
<text x="110" y="88.9" transform="rotate(90 110 88.9)">Modular</text>
<text x="116.4" y="86.7">10k</text>
<text x="116.8" y="86">R4</text>
<text x="125" y="86">R11</text>
<text x="133.6" y="86">R18</text>
<text x="133.7" y="86.7">10k</text>
<text x="144" y="89.2" transform="rotate(-90 144 89.2)">RIGHT</text>
<text x="108" y="94.3" transform="rotate(90 108 94.3)">SELECT</text>
<text x="110" y="96" transform="rotate(90 110 96)">Joystick</text>
<text x="116.4" y="90.7">10k</text>
<text x="116.4" y="94.8">10k</text>
<text x="116.8" y="94.1">R6</text>
<text x="116.8" y="90.1">R5</text>
<text x="125" y="94.1">R13</text>
<text x="125" y="90.1">R12</text>
<text x="125.1" y="90.7">10k</text>
<text x="125.1" y="94.8">10k</text>
<text x="133.6" y="90.1">R19</text>
<text x="133.7" y="90.7">10k</text>
<text x="133.7" y="94.8">10k</text>
<text x="116.4" y="98.8">10k</text>
<text x="116.8" y="98.2">R7</text>
<text x="125" y="98.2">R14</text>
<text x="125.1" y="98.8">10k</text>
<text x="144" y="99.3" transform="rotate(-90 144 99.3)">R BTN</text>
<text x="106.9" y="103.2" transform="rotate(-90 106.9 103.2)">J2</text>
<text x="108" y="104.7" transform="rotate(90 108 104.7)">Y BTN</text>
<text x="110" y="103.1" transform="rotate(90 110 103.1)">PCB</text>
<text x="110" y="107.3" transform="rotate(90 110 107.3)">Rev.</text>
<text x="116.4" y="102.9">10k</text>
<text x="117.7" y="104.9">U1</text>
<text x="125.1" y="102.9">10k</text>
<text x="126.2" y="102.9" transform="rotate(-90 126.2 102.9)">C1</text>
<text x="133.3" y="104.9">U2</text>
<text x="142" y="103.3" transform="rotate(-90 142 103.3)">C2</text>
<text x="109.1" y="110.8" transform="rotate(-90 109.1 110.8)">Screw_Terminal_01x12</text>
<text x="123.6" y="110.5" transform="rotate(-90 123.6 110.5)">0.01uf</text>
<text x="141.9" y="112.8" transform="rotate(-90 141.9 112.8)">0.01uf</text>
<text x="144" y="109.2" transform="rotate(-90 144 109.2)">L BTN</text>
<text x="154.6" y="110.8" transform="rotate(-90 154.6 110.8)">Screw_Terminal_01x12</text>
<text x="108" y="115.9" transform="rotate(90 108 115.9)">UP</text>
<text x="119.6" y="116.5" transform="rotate(-90 119.6 116.5)">U1</text>
<text x="135.2" y="116.5" transform="rotate(-90 135.2 116.5)">U2</text>
<text x="144" y="119.3" transform="rotate(-90 144 119.3)">X BTN</text>
<text x="108" y="124.8" transform="rotate(90 108 124.8)">DOWN</text>
<text x="116.8" y="127.4">4021</text>
<text x="125.9" y="130.7">H1</text>
<text x="132.4" y="127.4">4021</text>
<text x="144" y="129.3" transform="rotate(-90 144 129.3)">A</text>
<text x="144" y="127.5" transform="rotate(-90 144 127.5)">BTN</text>
<text x="121.9" y="136">MountingHole</text>
</g>
<g font-size=".8">
<text x="125.9" y="105.9" transform="rotate(-90 125.9 105.9)">C1</text>
<text x="141.7" y="106.2" transform="rotate(-90 141.7 106.2)">C2</text>
</g>
</svg>
